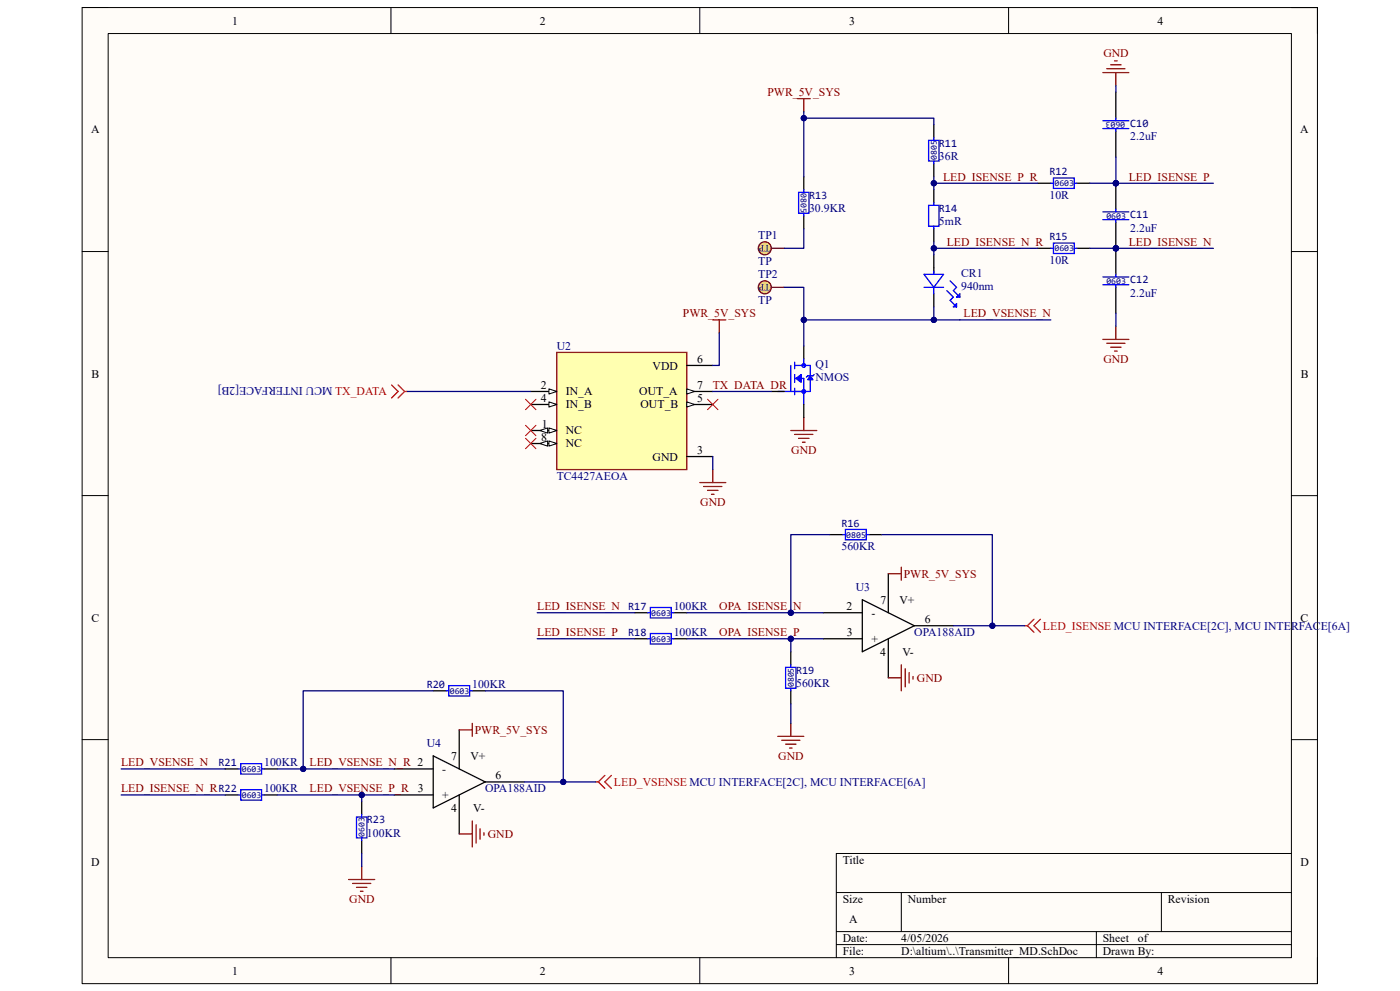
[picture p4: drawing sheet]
<svg xmlns="http://www.w3.org/2000/svg" width="420mm" height="297mm" viewBox="0 0 420 297" stroke-linecap="round" stroke-linejoin="round" font-family="sans-serif">
<path d="M24.6 2.3h370.6v292.5h-370.6z" fill-rule="evenodd" fill="#fffcf8"/>
<path d="M24.6 2.3h370.6v292.5h-370.6z" fill="none" stroke="#000" stroke-width=".3"/>
<path d="M32.4 10.1h355v276.9h-355z" fill-rule="evenodd" fill="#fffcf8"/>
<g fill="none" stroke="#000" stroke-width=".3">
<path d="M24.6 2.3h7.8M32.4 10.1h355v276.9h-355zM117.3 2.3v7.8M209.9 2.3v7.8M302.6 2.3v7.8M387.4 2.3h7.8v7.8M24.6 75.4h7.8M387.4 75.4h7.8M24.6 148.5h7.8M387.4 148.5h7.8M24.6 221.7h7.8M387.4 221.7h7.8"/>
<path d="M387.4 255.8h-136.5v31.2M250.9 267.5h136.5M250.9 279.2h136.5M270.4 267.5v11.7M328.9 279.2v7.8M348.4 267.5v11.7M117.3 287v7.8M209.9 287v7.8M250.9 283.1h136.5M302.6 287v7.8M395.2 287v7.8"/>
</g>
<g fill="none" stroke="#800000" stroke-width=".38">
<path d="M239.2 29.6h3.9M241.1 29.6v3.9M213.8 95.9h3.9M215.8 95.9v3.9M237.2 129h7.8M238.4 130.2h5.5M239.6 131.4h3.1M240.7 132.5h.8M241.1 125.1v3.9M209.9 144.6h7.8M211.1 145.8h5.5M212.3 147h3.1"/>
<path d="M213.4 148.1h.8M213.8 140.7v3.9"/>
</g>
<path d="M280.1 37.4v3.9M241.1 53v3.9M280.1 49.1v3.9M241.1 64.7v3.9" fill="none" stroke="#000" stroke-width=".38"/>
<path d="M239.6 57.6h3.1v6.3h-3.1zM241.1 56.9v.7M278.6 42h3.1v6.3h-3.1zM280.1 41.3v.7M280.1 48.3v.8M241.1 63.9v.8" fill="none" stroke="#00f" stroke-width=".38"/>
<path d="M167 105.6h39v35.1h-39z" fill-rule="evenodd" fill="#ffffb0"/>
<path d="M167 105.6h39v35.1h-39z" fill="none" stroke="#800000" stroke-width=".38"/>
<path d="M159.2 117.3h7.8" fill="none" stroke="#000" stroke-width=".38"/>
<path d="M164.7 116.5l2.3 .8-2.3 .8z" fill="#f8fcff"/>
<path d="M164.7 116.5l2.3 .8-2.3 .8z" fill="none" stroke="#000" stroke-width=".3"/>
<path d="M159.2 121.2h7.8" fill="none" stroke="#000" stroke-width=".38"/>
<path d="M164.7 120.4l2.3 .8-2.3 .8z" fill="#f8fcff"/>
<path d="M164.7 120.4l2.3 .8-2.3 .8z" fill="none" stroke="#000" stroke-width=".3"/>
<path d="M159.2 129h7.8" fill="none" stroke="#000" stroke-width=".38"/>
<path d="M164.7 128.2l2.3 .8-2.3 .8z" fill="#f8fcff"/>
<path d="M164.7 128.2l2.3 .8-2.3 .8z" fill="none" stroke="#000" stroke-width=".3"/>
<path d="M161.9 129l2.4-.8v1.6z" fill="#f8fcff"/>
<path d="M161.9 129l2.4-.8v1.6z" fill="none" stroke="#000" stroke-width=".3"/>
<path d="M159.2 132.9h7.8" fill="none" stroke="#000" stroke-width=".38"/>
<path d="M164.7 132.1l2.3 .8-2.3 .8z" fill="#f8fcff"/>
<path d="M164.7 132.1l2.3 .8-2.3 .8z" fill="none" stroke="#000" stroke-width=".3"/>
<path d="M161.9 132.9l2.4-.8v1.6z" fill="#f8fcff"/>
<path d="M161.9 132.9l2.4-.8v1.6z" fill="none" stroke="#000" stroke-width=".3"/>
<path d="M206 109.5h7.8M206 117.3h7.8" fill="none" stroke="#000" stroke-width=".38"/>
<path d="M206 116.5l2.4 .8-2.4 .8z" fill="#f8fcff"/>
<path d="M206 116.5l2.4 .8-2.4 .8z" fill="none" stroke="#000" stroke-width=".3"/>
<path d="M206 121.2h7.8" fill="none" stroke="#000" stroke-width=".38"/>
<path d="M206 120.4l2.4 .8-2.4 .8z" fill="#f8fcff"/>
<path d="M206 120.4l2.4 .8-2.4 .8z" fill="none" stroke="#000" stroke-width=".3"/>
<path d="M206 136.8h7.8" fill="none" stroke="#000" stroke-width=".38"/>
<path d="M237.2 109.5v7.8M238.4 108.6v1.9M238.4 112.3v2.3M238.4 116.4v1.9M238.4 113.4h2.7v7.8M238.4 109.5h4.7v7.8h-9.8M244.3 112.3l-.4 .3h-1.6l-.4 .4" fill="none" stroke="#00f" stroke-width=".38"/>
<path d="M243.1 112.6l.8 1.2h-1.6z" fill="#00f"/>
<path d="M243.1 112.6l.8 1.2h-1.6z" fill="none" stroke="#00f" stroke-width=".38"/>
<path d="M238.8 113.4l1.5-1.1v2.3z" fill="#00f"/>
<path d="M238.8 113.4l1.5-1.1v2.3zM241.1 107.6v1.9" fill="none" stroke="#00f" stroke-width=".38"/>
<g fill="none" stroke="#00f" stroke-width=".3">
<circle cx="241.1" cy="117.3" r=".55"/>
<circle cx="241.1" cy="109.5" r=".55"/>
</g>
<path d="M231.4 117.3h3.9M241.1 103.7v3.9M241.1 121.2v3.9" fill="none" stroke="#000" stroke-width=".38"/>
<circle cx="229.4" cy="74.4" r="1.95" fill="#ffd966"/>
<g fill="none" stroke="#5b0f00" stroke-width=".38">
<path d="M231.4 74.4h3.9"/>
<circle cx="229.4" cy="74.4" r="1.95"/>
</g>
<circle cx="229.4" cy="86.1" r="1.95" fill="#ffd966"/>
<g fill="none" stroke="#5b0f00" stroke-width=".38">
<path d="M231.4 86.1h3.9"/>
<circle cx="229.4" cy="86.1" r="1.95"/>
</g>
<path d="M280.1 56.9v3.9M280.1 68.6v3.9M280.1 76.4v5.3M280.1 88.1v3.9" fill="none" stroke="#000" stroke-width=".38"/>
<path d="M278.6 61.5h3.1v6.3h-3.1zM280.1 60.8v.7M280.1 67.8v.8M277.2 82.2h5.9l-3 3.9zM277.2 86.1h5.9M280.1 81.2v1M280.1 86.1v2M284 87.1l2 1.9-1 1 2 2M285 84.2l2 1.9-1 1 1.9 1.9M287 89l.9-.9v.9zM287 91v1h-1z" fill="none" stroke="#00f" stroke-width=".38"/>
<path d="M117.5 115.4l1.9 1.9-1.9 2M119.4 115.4l2 1.9M121.4 117.3l-2 2M121.4 117.3h.8" fill="none" stroke="#f00" stroke-width=".38"/>
<circle cx="334.8" cy="54.9" r=".78" fill="#000080"/>
<circle cx="334.8" cy="54.9" r=".78" fill="none" stroke="#000080" stroke-width=".3"/>
<circle cx="334.8" cy="74.4" r=".78" fill="#000080"/>
<circle cx="334.8" cy="74.4" r=".78" fill="none" stroke="#000080" stroke-width=".3"/>
<path d="M334.8 54.9v7.8" fill="none" stroke="#000" stroke-width=".38"/>
<circle cx="334.8" cy="54.9" r=".78" fill="#000080"/>
<circle cx="334.8" cy="54.9" r=".78" fill="none" stroke="#000080" stroke-width=".3"/>
<path d="M330.8 63.5h7.8M330.8 65.8h7.8" fill="none" stroke="#00f" stroke-width=".38"/>
<path d="M334.8 66.6v7.8" fill="none" stroke="#000" stroke-width=".38"/>
<circle cx="334.8" cy="74.4" r=".78" fill="#000080"/>
<circle cx="334.8" cy="74.4" r=".78" fill="none" stroke="#000080" stroke-width=".3"/>
<path d="M334.8 62.7v.8M334.8 65.8v.8" fill="none" stroke="#00f" stroke-width=".38"/>
<path d="M258.7 179.7l15.6 7.8-15.6 7.8zM266.5 171.9v11.7M247 183.6h11.7M247 191.4h11.7M266.5 191.4v11.7M274.3 187.5h11.7" fill="none" stroke="#000" stroke-width=".38"/>
<circle cx="334.8" cy="74.4" r=".78" fill="#000080"/>
<circle cx="334.8" cy="74.4" r=".78" fill="none" stroke="#000080" stroke-width=".3"/>
<path d="M334.8 74.4v7.8" fill="none" stroke="#000" stroke-width=".38"/>
<circle cx="334.8" cy="74.4" r=".78" fill="#000080"/>
<circle cx="334.8" cy="74.4" r=".78" fill="none" stroke="#000080" stroke-width=".3"/>
<g fill="none" stroke="#00f" stroke-width=".38">
<path d="M330.8 38.5h7.8M330.8 36.2h7.8M334.8 35.4v.8M334.8 38.5v.8M315.2 54.9h.8M316 53.4h6.3v3.1h-6.3zM322.3 54.9h.7M315.2 74.4h.8M316 72.9h6.3v3.1h-6.3zM322.3 74.4h.7M330.8 83h7.8M330.8 85.3h7.8"/>
<path d="M334.8 82.2v.8M334.8 85.3v.8M253.6 158.7h6.3v3.1h-6.3zM252.8 160.2h.8M259.9 160.2h.7M194.3 183.6h.8M194.3 191.4h.8M195.1 182.1h6.2v3.1h-6.2zM195.1 189.9h6.2v3.1h-6.2zM201.3 183.6h.8M201.3 191.4h.8M237.2 199.2v.8"/>
<path d="M133.9 207h.7M134.6 205.5h6.3v3.1h-6.3zM140.9 207h.8M235.7 200h3.1v6.3h-3.1zM237.2 206.3v.7M71.4 230.5h.8M71.4 238.3h.8M72.2 228.9h6.3v3.1h-6.3zM72.2 236.7h6.3v3.1h-6.3zM78.5 230.5h.7M78.5 238.3h.7M106.9 244.9h3.2v6.2h-3.2z"/>
<path d="M108.5 244.1v.8M108.5 251.1v.8"/>
</g>
<g fill="none" stroke="#000" stroke-width=".38">
<path d="M334.8 27.6v7.8M334.8 39.3v7.8M311.3 54.9h3.9M323 54.9h4M311.3 74.4h3.9M323 74.4h4M334.8 86.1v7.8M248.9 160.2h3.9M260.6 160.2h3.9M190.4 183.6h3.9M190.4 191.4h3.9M202.1 183.6h3.9"/>
<path d="M202.1 191.4h3.9M237.2 195.3v3.9M130 207h3.9M137.8 218.7v11.8M141.7 207h3.9M237.2 207v3.9M67.6 230.5h3.8M67.6 238.3h3.8M79.2 230.5h4M79.2 238.3h4M118.3 230.5h11.7M118.3 238.3h11.7"/>
<path d="M130 226.5l15.6 7.8-15.6 7.8zM137.8 238.3v11.6M145.6 234.3h11.7M108.5 240.2v3.9M108.5 251.9v3.9"/>
</g>
<g fill="none" stroke="#800000" stroke-width=".38">
<path d="M333.2 19.4h3.1M334.4 18.2h.7M330.8 21.8h7.8M332 20.6h5.5M334.8 21.8v3.9M334.8 97.8v3.9M330.8 101.7h7.8M332 102.9h5.5M333.2 104.1h3.1M334.4 105.2h.7M266.5 171.9h3.9M270.4 170v3.9"/>
<path d="M270.4 199.2v7.8M137.8 218.7h3.9M141.7 216.8v3.9M237.2 216.8v3.9M266.5 203.1h3.9M271.6 200.4v5.5M272.7 201.6v3.1M273.9 202.8v.7M233.3 220.7h7.8M234.5 221.9h5.5M235.7 223h3.1M236.8 224.2h.8"/>
<path d="M108.5 259.7v3.9M137.8 249.9h3.9M141.7 246.1v7.8M142.8 247.2v5.5M144 248.4v3.1M145.2 249.6v.7M104.6 263.6h7.8M105.8 264.8h5.4M106.9 265.9h3.2M108.1 267.1h.8"/>
</g>
<path d="M307.4 187.5h.8M308.2 187.5l2 2M310.2 185.6l-2 1.9M312.1 185.6l-1.9 1.9 1.9 2M178.7 234.3h.8M179.5 234.3l2 2M181.5 232.4l-2 1.9M183.4 232.4l-1.9 1.9 1.9 2" fill="none" stroke="#f00" stroke-width=".38"/>
<path d="M157.7 119.7l3.1 3.1M160.8 119.7l-3.1 3.1M212.3 119.7l3.1 3.1M215.4 119.7l-3.1 3.1M157.7 127.5l3.1 3.1M157.7 131.4l3.1 3.1M160.8 127.5l-3.1 3.1M160.8 131.4l-3.1 3.1" fill="none" stroke="#f00" stroke-width=".3"/>
<path d="M241.1 68.6v5.8h-5.8M215.8 99.8v9.7h-2M235.3 86.1h5.8v9.8M122.2 117.3h37M213.8 117.3h17.6M213.8 136.8v3.9" fill="none" stroke="#000080" stroke-width=".38"/>
<circle cx="241.1" cy="95.9" r=".78" fill="#000080"/>
<circle cx="241.1" cy="95.9" r=".78" fill="none" stroke="#000080" stroke-width=".3"/>
<path d="M241.1 35.4v17.6" fill="none" stroke="#000080" stroke-width=".38"/>
<circle cx="241.1" cy="35.4" r=".78" fill="#000080"/>
<circle cx="241.1" cy="35.4" r=".78" fill="none" stroke="#000080" stroke-width=".3"/>
<path d="M241.1 33.5v1.9h39v2" fill="none" stroke="#000080" stroke-width=".38"/>
<circle cx="241.1" cy="35.4" r=".78" fill="#000080"/>
<circle cx="241.1" cy="35.4" r=".78" fill="none" stroke="#000080" stroke-width=".3"/>
<path d="M280.1 53v3.9" fill="none" stroke="#000080" stroke-width=".38"/>
<circle cx="280.1" cy="54.9" r=".78" fill="#000080"/>
<circle cx="280.1" cy="54.9" r=".78" fill="none" stroke="#000080" stroke-width=".3"/>
<path d="M280.1 72.5v3.9" fill="none" stroke="#000080" stroke-width=".38"/>
<circle cx="280.1" cy="74.4" r=".78" fill="#000080"/>
<circle cx="280.1" cy="74.4" r=".78" fill="none" stroke="#000080" stroke-width=".3"/>
<path d="M280.1 54.9h31.2" fill="none" stroke="#000080" stroke-width=".38"/>
<circle cx="280.1" cy="54.9" r=".78" fill="#000080"/>
<circle cx="280.1" cy="54.9" r=".78" fill="none" stroke="#000080" stroke-width=".3"/>
<path d="M280.1 74.4h31.2" fill="none" stroke="#000080" stroke-width=".38"/>
<circle cx="280.1" cy="74.4" r=".78" fill="#000080"/>
<circle cx="280.1" cy="74.4" r=".78" fill="none" stroke="#000080" stroke-width=".3"/>
<path d="M334.8 54.9h29.2" fill="none" stroke="#000080" stroke-width=".38"/>
<circle cx="334.8" cy="54.9" r=".78" fill="#000080"/>
<circle cx="334.8" cy="54.9" r=".78" fill="none" stroke="#000080" stroke-width=".3"/>
<path d="M334.8 25.7v1.9M334.8 47.1v7.8M334.8 93.9v3.9" fill="none" stroke="#000080" stroke-width=".38"/>
<circle cx="334.8" cy="54.9" r=".78" fill="#000080"/>
<circle cx="334.8" cy="54.9" r=".78" fill="none" stroke="#000080" stroke-width=".3"/>
<path d="M161.2 191.4h29.2M161.2 183.6h29.2M206 183.6h41" fill="none" stroke="#000080" stroke-width=".38"/>
<circle cx="237.2" cy="183.6" r=".78" fill="#000080"/>
<circle cx="237.2" cy="183.6" r=".78" fill="none" stroke="#000080" stroke-width=".3"/>
<path d="M206 191.4h41" fill="none" stroke="#000080" stroke-width=".38"/>
<circle cx="237.2" cy="191.4" r=".78" fill="#000080"/>
<circle cx="237.2" cy="191.4" r=".78" fill="none" stroke="#000080" stroke-width=".3"/>
<path d="M248.9 160.2h-11.7v23.4" fill="none" stroke="#000080" stroke-width=".38"/>
<circle cx="237.2" cy="183.6" r=".78" fill="#000080"/>
<circle cx="237.2" cy="183.6" r=".78" fill="none" stroke="#000080" stroke-width=".3"/>
<path d="M264.5 160.2h33.2v27.3h-11.7" fill="none" stroke="#000080" stroke-width=".38"/>
<circle cx="297.7" cy="187.5" r=".78" fill="#000080"/>
<circle cx="297.7" cy="187.5" r=".78" fill="none" stroke="#000080" stroke-width=".3"/>
<path d="M237.2 191.4v3.9" fill="none" stroke="#000080" stroke-width=".38"/>
<circle cx="237.2" cy="191.4" r=".78" fill="#000080"/>
<circle cx="237.2" cy="191.4" r=".78" fill="none" stroke="#000080" stroke-width=".3"/>
<path d="M297.7 187.5h9.7M237.2 210.9v5.9" fill="none" stroke="#000080" stroke-width=".38"/>
<circle cx="297.7" cy="187.5" r=".78" fill="#000080"/>
<circle cx="297.7" cy="187.5" r=".78" fill="none" stroke="#000080" stroke-width=".3"/>
<path d="M327 74.4h37" fill="none" stroke="#000080" stroke-width=".38"/>
<circle cx="334.8" cy="74.4" r=".78" fill="#000080"/>
<circle cx="334.8" cy="74.4" r=".78" fill="none" stroke="#000080" stroke-width=".3"/>
<path d="M327 54.9h7.8" fill="none" stroke="#000080" stroke-width=".38"/>
<circle cx="334.8" cy="54.9" r=".78" fill="#000080"/>
<circle cx="334.8" cy="54.9" r=".78" fill="none" stroke="#000080" stroke-width=".3"/>
<path d="M169 234.3h9.7" fill="none" stroke="#000080" stroke-width=".38"/>
<circle cx="169" cy="234.3" r=".78" fill="#000080"/>
<circle cx="169" cy="234.3" r=".78" fill="none" stroke="#000080" stroke-width=".3"/>
<path d="M83.2 238.3h25.3v1.9" fill="none" stroke="#000080" stroke-width=".38"/>
<circle cx="108.5" cy="238.3" r=".78" fill="#000080"/>
<circle cx="108.5" cy="238.3" r=".78" fill="none" stroke="#000080" stroke-width=".3"/>
<path d="M108.5 238.3h9.8" fill="none" stroke="#000080" stroke-width=".38"/>
<circle cx="108.5" cy="238.3" r=".78" fill="#000080"/>
<circle cx="108.5" cy="238.3" r=".78" fill="none" stroke="#000080" stroke-width=".3"/>
<path d="M83.2 230.5h7.8" fill="none" stroke="#000080" stroke-width=".38"/>
<circle cx="91" cy="230.5" r=".78" fill="#000080"/>
<circle cx="91" cy="230.5" r=".78" fill="none" stroke="#000080" stroke-width=".3"/>
<path d="M130 207h-39v23.5h27.3M36.3 238.3h31.3" fill="none" stroke="#000080" stroke-width=".38"/>
<circle cx="91" cy="230.5" r=".78" fill="#000080"/>
<circle cx="91" cy="230.5" r=".78" fill="none" stroke="#000080" stroke-width=".3"/>
<path d="M145.6 207h23.4v27.3h-11.7" fill="none" stroke="#000080" stroke-width=".38"/>
<circle cx="169" cy="234.3" r=".78" fill="#000080"/>
<circle cx="169" cy="234.3" r=".78" fill="none" stroke="#000080" stroke-width=".3"/>
<path d="M315.2 95.9h-74.1v7.8M36.3 230.5h31.3M108.5 255.8v3.9" fill="none" stroke="#000080" stroke-width=".38"/>
<circle cx="241.1" cy="95.9" r=".78" fill="#000080"/>
<circle cx="241.1" cy="95.9" r=".78" fill="none" stroke="#000080" stroke-width=".3"/>
<circle cx="280.1" cy="95.9" r=".78" fill="#000080"/>
<circle cx="280.1" cy="95.9" r=".78" fill="none" stroke="#000080" stroke-width=".3"/>
<path d="M280.1 92v3.9" fill="none" stroke="#000080" stroke-width=".38"/>
<circle cx="280.1" cy="95.9" r=".78" fill="#000080"/>
<circle cx="280.1" cy="95.9" r=".78" fill="none" stroke="#000080" stroke-width=".3"/>
<g font-size="3.5">
<text x="69.6" y="7.4">1</text>
<text x="162" y="7.4">2</text>
<text x="254.8" y="7.4">3</text>
<text x="347.3" y="7.4">4</text>
<text x="27.3" y="40">A</text>
<text x="390.1" y="40">A</text>
<text x="27.5" y="113.2">B</text>
<text x="195.8" y="110.7">VDD</text>
<text x="209.1" y="108.8">6</text>
<text x="390.2" y="113.2">B</text>
<text x="162.3" y="116.6">2</text>
<text x="169.8" y="118.5">IN_A</text>
<text x="191.8" y="118.5">OUT_A</text>
<text x="209.1" y="116.6">7</text>
<text x="162.3" y="120.5">4</text>
<text x="169.8" y="122.4">IN_B</text>
<text x="192.2" y="122.4">OUT_B</text>
<text x="209.1" y="120.5">5</text>
<text x="162.6" y="128.3">1</text>
<text x="169.8" y="130.2">NC</text>
<text x="162.3" y="132.2">8</text>
<text x="169.8" y="134.1">NC</text>
<text x="209.1" y="136.1">3</text>
<text x="195.8" y="138">GND</text>
<text x="254" y="182.9">2</text>
<text x="261.4" y="184.8">-</text>
<text x="264.1" y="180.9">7</text>
<text x="269.8" y="180.9">V+</text>
<text x="27.4" y="186.3">C</text>
<text x="254.1" y="190.7">3</text>
<text x="277.4" y="186.8">6</text>
<text x="390.2" y="186.3">C</text>
<text x="261.4" y="192.7">+</text>
<text x="264.1" y="196.6">4</text>
<text x="270.7" y="196.6">V-</text>
<text x="135.4" y="227.8">7</text>
<text x="141.1" y="227.8">V+</text>
<text x="132.7" y="231.6">-</text>
<text x="148.7" y="233.6">6</text>
<text x="125.3" y="237.5">3</text>
<text x="132.7" y="239.4">+</text>
<text x="135.3" y="243.3">4</text>
<text x="142" y="243.3">V-</text>
<text x="27.3" y="259.5">D</text>
<text x="252.8" y="259">Title</text>
<text x="390.1" y="259.5">D</text>
<text x="252.8" y="270.6">Size</text>
<text x="272.3" y="270.6">Number</text>
<text x="350.4" y="270.6">Revision</text>
<text x="254.8" y="276.5">A</text>
<text x="252.8" y="282.4">Date:</text>
<text x="252.8" y="286.3">File:</text>
<text x="270.4" y="286.3">D:\altium\..\Transmitter_MD.SchDoc</text>
<text x="270.4" y="282.4">4/05/2026</text>
<text x="330.8" y="286.3">Drawn By:</text>
<text x="330.8" y="282.4">Sheet</text>
<text x="341.3" y="282.4">of</text>
<text x="69.6" y="292.1">1</text>
<text x="162" y="292.1">2</text>
<text x="254.8" y="292.1">3</text>
<text x="347.3" y="292.1">4</text>
</g>
<g font-size="3.5" fill="#800000">
<text x="331" y="17.1">GND</text>
<text x="230.3" y="28.8">PWR_5V_SYS</text>
<text x="282.9" y="54.1">LED_ISENSE_P_R</text>
<text x="338.6" y="54.1">LED_ISENSE_P</text>
<text x="284" y="73.7">LED_ISENSE_N_R</text>
<text x="338.6" y="73.7">LED_ISENSE_N</text>
<text x="204.9" y="95.1">PWR_5V_SYS</text>
<text x="289.1" y="95.1">LED_VSENSE_N</text>
<text x="331" y="108.8">GND</text>
<text x="213.8" y="116.6">TX_DATA_DR</text>
<text x="237.4" y="136.1">GND</text>
<text x="210.1" y="151.7">GND</text>
<text x="271.1" y="173.1">PWR_5V_SYS</text>
<text x="161.2" y="182.9">LED_ISENSE_N</text>
<text x="215.8" y="182.9">OPA_ISENSE_N</text>
<text x="161.2" y="190.7">LED_ISENSE_P</text>
<text x="215.8" y="190.7">OPA_ISENSE_P</text>
<text x="275.1" y="204.3">GND</text>
<text x="142.5" y="220">PWR_5V_SYS</text>
<text x="233.5" y="227.8">GND</text>
<text x="36.3" y="229.7">LED_VSENSE_N</text>
<text x="92.9" y="229.7">LED_VSENSE_N_R 2</text>
<text x="36.3" y="237.5">LED_ISENSE_N_RR22</text>
<text x="92.9" y="237.5">LED_VSENSE_P_R</text>
<text x="146.3" y="251.2">GND</text>
<text x="104.8" y="270.6">GND</text>
</g>
<g font-size="3.5" fill="#000080">
<text x="281.7" y="47.9">36R</text>
<text x="339" y="42.1">2.2uF</text>
<text x="314.8" y="59.6">10R</text>
<text x="242.7" y="63.5">30.9KR</text>
<text x="227.5" y="71.7">TP1</text>
<text x="281.7" y="67.4">5mR</text>
<text x="339" y="69.4">2.2uF</text>
<text x="227.5" y="79.5">TP</text>
<text x="227.5" y="83.4">TP2</text>
<text x="288.3" y="83">CR1</text>
<text x="314.8" y="79.1">10R</text>
<text x="288.3" y="86.9">940nm</text>
<text x="339" y="88.9">2.2uF</text>
<text x="227.5" y="91.2">TP</text>
<text x="167" y="104.9">U2</text>
<text x="244.6" y="110.3">Q1</text>
<text x="99.7" y="116.1" transform="rotate(-180 99.7 116.1)">MCU INTERFACE[2B]</text>
<text x="244.6" y="114.2">NMOS</text>
<text x="167" y="143.9">TC4427AEOA</text>
<text x="252.4" y="164.9">560KR</text>
<text x="256.7" y="177">U3</text>
<text x="202.1" y="182.9">100KR</text>
<text x="202.1" y="190.7">100KR</text>
<text x="274.3" y="190.7">OPA188AID</text>
<text x="141.6" y="206.3">100KR</text>
<text x="238.8" y="205.9">560KR</text>
<text x="128" y="223.9">U4</text>
<text x="79.2" y="229.7">100KR</text>
<text x="79.2" y="237.5">100KR</text>
<text x="145.5" y="237.5">OPA188AID</text>
<text x="110.1" y="250.7">100KR</text>
</g>
<g font-size="3.5" fill="#f00">
<text x="100.5" y="118.5">TX_DATA</text>
<text x="312.9" y="188.7">LED_ISENSE MCU INTERFACE[2C], MCU INTERFACE[6A]</text>
<text x="184.2" y="235.5">LED_VSENSE MCU INTERFACE[2C], MCU INTERFACE[6A]</text>
</g>
<g font-size="3.3" fill="#000080">
<text x="339" y="38.1">C10</text>
<text x="281.7" y="43.9">R11</text>
<text x="314.8" y="52.5">R12</text>
<text x="242.7" y="59.5">R13</text>
<text x="281.7" y="63.4">R14</text>
<text x="339" y="65.4">C11</text>
<text x="314.8" y="72">R15</text>
<text x="339" y="84.9">C12</text>
<text x="252.4" y="157.8">R16</text>
<text x="188.5" y="182.8">R17</text>
<text x="188.5" y="190.6">R18</text>
<text x="238.8" y="201.9">R19</text>
<text x="128" y="206.2">R20</text>
<text x="65.6" y="229.6">R21</text>
<text x="110.1" y="246.8">R23</text>
</g>
<g font-size="2.8" fill="#000080">
<text x="231" y="73.5" transform="rotate(-180 231 73.5)">TP</text>
<text x="231" y="85.2" transform="rotate(-180 231 85.2)">TP</text>
</g>
<g font-size="2.7" fill="#000080">
<text x="337.6" y="36.4" transform="rotate(-180 337.6 36.4)">0603</text>
<text x="281" y="48" transform="rotate(-90 281 48)">0805</text>
<text x="240.2" y="57.9" transform="rotate(90 240.2 57.9)">0805</text>
<text x="316.3" y="55.8">0603</text>
<text x="331.9" y="65.6">0603</text>
<text x="316.3" y="75.3">0603</text>
<text x="331.9" y="85">0603</text>
<text x="253.9" y="161.1">0805</text>
<text x="195.4" y="184.5">0603</text>
<text x="195.4" y="192.3">0603</text>
<text x="134.9" y="207.9">0603</text>
<text x="238.1" y="206" transform="rotate(-90 238.1 206)">0805</text>
<text x="72.5" y="231.4">0603</text>
<text x="72.5" y="239.1">0603</text>
<text x="109.4" y="250.8" transform="rotate(-90 109.4 250.8)">0603</text>
</g>
</svg>
